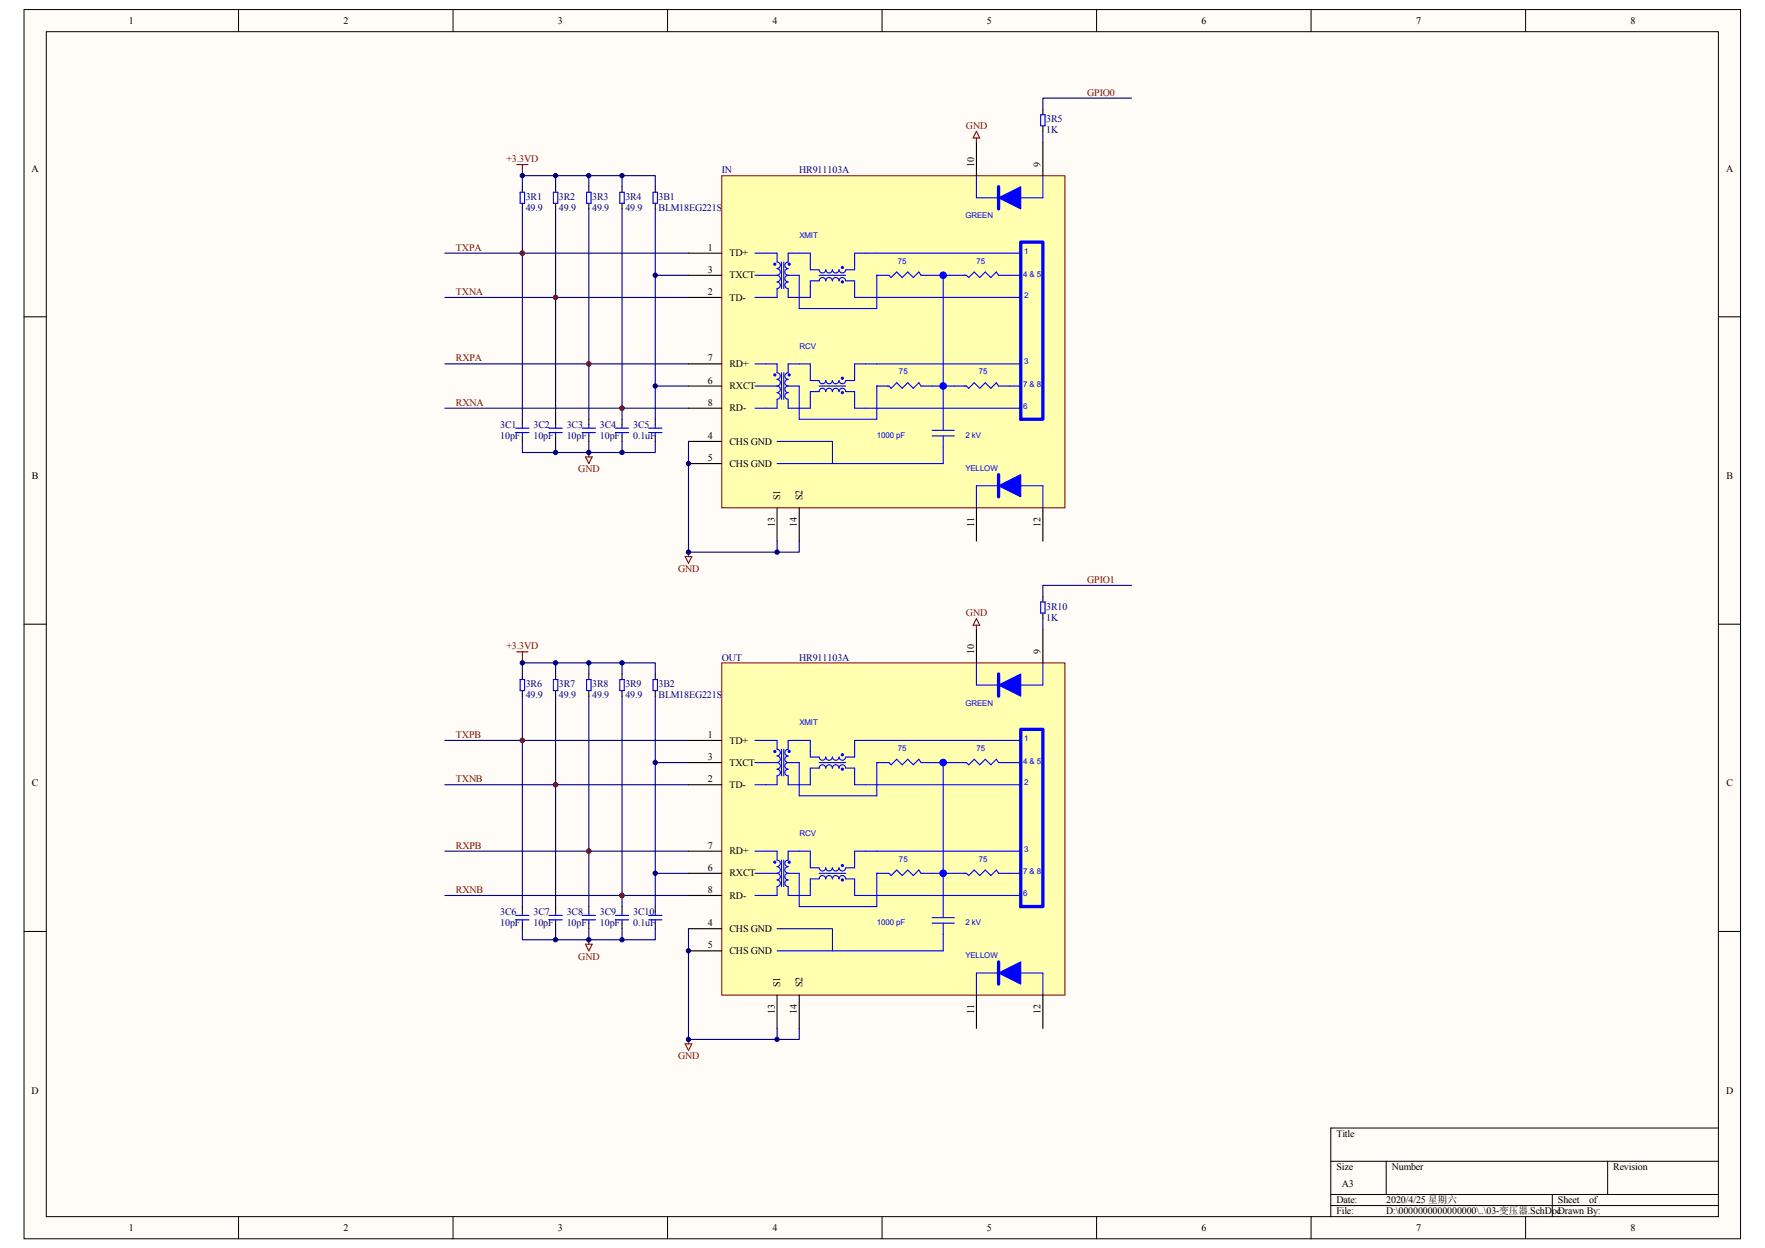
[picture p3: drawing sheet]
<svg xmlns="http://www.w3.org/2000/svg" width="297mm" height="210mm" viewBox="0 0 297 210" stroke-linecap="round" stroke-linejoin="round" font-family="sans-serif">
<path d="M4.1 1.6h288.8v206.8h-288.8z" fill="#fffcf8"/>
<path d="M4 1.6h288.9v206.8h-288.9z" fill="none" stroke="#000" stroke-width=".17"/>
<path d="M7.8 5.4h281.4v199.3h-281.4z" fill="#fffcf8"/>
<g fill="none" stroke="#000" stroke-width=".17">
<path d="M7.8 5.3h281.4v199.4h-281.4zM40.1 1.6v3.7M76.2 1.6v3.7M112.3 1.6v3.7M148.4 1.6v3.7M184.5 1.6v3.7M220.6 1.6v3.7M256.7 1.6v3.7M4 53.3h3.8M289.2 53.3h3.7M4 105h3.8M289.2 105h3.7"/>
<path d="M4 156.7h3.8M289.2 156.7h3.7M223.9 195.4h65.3M233.3 195.4v5.6M270.5 195.4v5.6M289.2 189.8h-65.3v14.9M40.1 204.7v3.7M76.2 204.7v3.7M112.3 204.7v3.7M148.4 204.7v3.7M184.5 204.7v3.7M220.6 204.7v3.7"/>
<path d="M223.9 201h65.3M223.9 202.9h65.3M256.7 204.7v3.7M261.2 201v3.7"/>
</g>
<g fill="#000080" stroke="#000080" stroke-width=".17">
<circle cx="87.9" cy="124.6" r=".36"/>
<circle cx="87.9" cy="42.6" r=".36"/>
<circle cx="93.5" cy="132" r=".36"/>
<circle cx="93.5" cy="50" r=".36"/>
<circle cx="99.1" cy="143.2" r=".36"/>
<circle cx="99.1" cy="61.2" r=".36"/>
<circle cx="104.7" cy="150.7" r=".36"/>
<circle cx="104.7" cy="68.7" r=".36"/>
</g>
<g fill="none" stroke="#000080" stroke-width=".19">
<path d="M190.4 16.5h-14.9v1.9M87.9 35.1v35.5M93.5 31.4v-1.8h11.2v1.8M93.5 29.6h-5.6v1.8M93.5 35.1v35.5M99.1 29.6v1.8M99.1 35.1v35.5M104.7 29.6h5.6v1.8M104.7 35.1v35.5M110.3 35.1v29.9h5.6M175.5 22.1v1.9M74.9 42.6h41"/>
<path d="M74.9 50.1h41M110.3 46.3h5.6M74.9 61.2h41M74.9 68.7h41M87.9 74.3v1.8h22.4v-1.8M93.5 74.3v1.8M99.1 74.3v1.8M104.7 74.3v1.8M110.3 65v5.6M115.9 74.3v18.6h18.6v-1.8M130.8 91.1v1.8M190.4 98.5h-14.9v1.9"/>
<path d="M87.9 117.1v35.4M93.5 113.4v-1.9h11.2v1.9M93.5 111.5h-5.6v1.9M93.5 117.1v35.4M99.1 111.5v1.9M99.1 117.1v35.4M104.7 111.5h5.6v1.9M104.7 117.1v35.4M110.3 117.1v29.9h5.6M175.5 104.1v1.9M74.9 124.6h41M74.9 132h41"/>
<path d="M110.3 128.3h5.6M74.9 143.2h41M74.9 150.7h41M87.9 156.3v1.8h22.4v-1.8M93.5 156.3v1.8M99.1 156.3v1.8M104.7 156.3v1.8M110.3 147v5.5M115.9 156.3v18.6h18.6v-1.9M130.8 173v1.9"/>
</g>
<g fill="none" stroke="#800000" stroke-width=".19">
<path d="M87 27.7h1.8M87.9 27.7v1.9M164.3 22.1l.6 1.1h-1.2zM164.3 23.2v.8M98.5 76.9h1.1l-.5 1.1zM99.1 76.1v.8M115.3 93.7h1.1l-.5 1.1zM115.9 92.9v.8M87 109.7h1.8M87.9 109.7v1.8M164.3 105.2v.8M164.3 104.1l.6 1.1h-1.2z"/>
<path d="M98.5 158.9h1.1l-.5 1.1zM99.1 158.1v.8M115.3 175.7h1.1l-.5 1.1zM115.9 174.9v.8"/>
</g>
<g fill="none" stroke="#000" stroke-width=".19">
<path d="M175.5 18.4v.9M87.9 31.4v1M87.9 34.2v.9M93.5 31.4v1M93.5 34.2v.9M99.1 31.4v1M99.1 34.2v.9M104.7 31.4v1M104.7 34.2v.9M110.3 31.4v1M110.3 34.2v.9M175.5 21.2v.9"/>
<path d="M87.9 70.6v.9M87.9 73.3v1M93.5 70.6v.9M93.5 73.3v1M99.1 70.6v.9M99.1 73.3v1M104.7 70.6v.9M104.7 73.3v1M110.3 70.6v.9M110.3 73.3v1M87.9 113.4v.9M87.9 116.2v.9"/>
<path d="M93.5 113.4v.9M93.5 116.2v.9M99.1 113.4v.9M99.1 116.2v.9M104.7 113.4v.9M104.7 116.2v.9M110.3 113.4v.9M110.3 116.2v.9M175.5 100.4v.9M175.5 103.2v.9M87.9 152.5v1M87.9 155.3v1"/>
<path d="M93.5 152.5v1M93.5 155.3v1M99.1 152.5v1M99.1 155.3v1M104.7 152.5v1M104.7 155.3v1M110.3 152.5v1M110.3 155.3v1"/>
</g>
<g fill="none" stroke="#00f" stroke-width=".19">
<path d="M175.1 19.3h.8v1.9h-.8zM87.5 32.4h.8v1.8h-.8zM93.1 32.4h.8v1.8h-.8zM98.7 32.4h.8v1.8h-.8zM104.3 32.4h.7v1.8h-.7zM109.9 32.4h.7v1.8h-.7zM86.8 72.8h2.2M86.8 72h2.2M87.9 71.5v.5M87.9 72.8v.5M92.4 72.8h2.2M92.4 72h2.2"/>
<path d="M93.5 71.5v.5M93.5 72.8v.5M98 72.8h2.2M98 72h2.2M99.1 71.5v.5M99.1 72.8v.5M103.6 72.8h2.2M103.6 72h2.2M104.7 71.5v.5M104.7 72.8v.5M109.1 72.8h2.3M109.1 72h2.3"/>
<path d="M110.3 71.5v.5M110.3 72.8v.5M87.5 114.3h.8v1.9h-.8zM93.1 114.3h.8v1.9h-.8zM98.7 114.3h.8v1.9h-.8zM104.3 114.3h.7v1.9h-.7zM109.9 114.3h.7v1.9h-.7zM175.1 101.3h.8v1.9h-.8zM86.8 154.8h2.2M86.8 154h2.2M87.9 153.5v.5M87.9 154.8v.5"/>
<path d="M92.4 154.8h2.2M92.4 154h2.2M93.5 153.5v.5M93.5 154.8v.5M98 154.8h2.2M98 154h2.2M99.1 153.5v.5M99.1 154.8v.5M103.6 154.8h2.2M103.6 154h2.2M104.7 153.5v.5M104.7 154.8v.5"/>
<path d="M109.1 154.8h2.3M109.1 154h2.3M110.3 153.5v.5M110.3 154.8v.5"/>
</g>
<g fill="#800000" stroke="#800000" stroke-width=".17">
<circle cx="87.9" cy="42.6" r=".36"/>
<circle cx="93.5" cy="50" r=".36"/>
<circle cx="99.1" cy="61.2" r=".36"/>
<circle cx="104.7" cy="68.7" r=".36"/>
<circle cx="87.9" cy="124.6" r=".36"/>
<circle cx="93.5" cy="132" r=".36"/>
<circle cx="99.1" cy="143.2" r=".36"/>
<circle cx="104.7" cy="150.7" r=".36"/>
</g>
<path d="M121.5 29.6h57.7v55.8h-57.7z" fill="#ffffb0"/>
<path d="M121.5 29.6h57.7v55.8h-57.7z" fill="none" stroke="#800000" stroke-width=".17"/>
<g fill="none" stroke="#00f" stroke-width=".19">
<path d="M164.3 29.6v3.7h3.7M175.5 29.6v3.7h-3.7M127 42.6h3.8v1.5a.55 .55 0 0 1 .5 .5 .55 .55 0 0 1-.5 .6M127 46.3h3.8M130.8 45.2a.55 .55 0 0 1 .5 .6 .55 .55 0 0 1-.5 .5M130.8 46.3a.55 .55 0 0 1 .5 .6 .55 .55 0 0 1-.5 .5M130.8 47.4a.55 .55 0 0 1 .5 .6 .55 .55 0 0 1-.5 .5v1.6h-3.8M131.5 44.1v4.5M131.9 44.1v4.5M132.6 45.2a.55 .55 0 0 1-.5-.6 .55 .55 0 0 1 .5-.5v-1.5h3.8v2.8h1.4a.55 .55 0 0 0 .6 .5 .55 .55 0 0 0 .5-.5 .56 .56 0 0 0 .6 .5 .56 .56 0 0 0 .6-.5M132.6 45.2a.55 .55 0 0 0-.5 .6 .55 .55 0 0 0 .5 .5M132.6 46.3a.55 .55 0 0 0-.5 .6 .55 .55 0 0 0 .5 .5"/>
<path d="M132.6 46.3h1.9v5.6h13v-5.6M137.8 46.3h4.5M140.1 47.3a.56 .56 0 0 0-.6-.6 .56 .56 0 0 0-.6 .6 .55 .55 0 0 0-.5-.6 .55 .55 0 0 0-.6 .6h-1.4v2.8h-3.8v-1.6a.55 .55 0 0 1-.5-.5 .55 .55 0 0 1 .5-.6M140.1 47.3a.55 .55 0 0 1 .5-.6 .55 .55 0 0 1 .6 .6 .56 .56 0 0 1 .5-.6 .56 .56 0 0 1 .6 .6h1.5v2.8h28M147.5 46.3h.1M147.5 46.3h2.1l.4 .4 .9-.9 .9 .9 1-.9 .9 .9 .9-.9 .4 .5h7.6l.4 .4 .9-.9 1 .9 .9-.9 .9 .9 1-.9 .3 .5h3.8M158.7 46.3v26.1M171.8 42.6h-28v2.8h-1.5a.56 .56 0 0 1-.6 .5 .56 .56 0 0 1-.5-.5 .55 .55 0 0 1-.6 .5 .55 .55 0 0 1-.5-.5M127 61.2h3.8v1.5a.55 .55 0 0 1 .5 .6 .55 .55 0 0 1-.5 .5M127 65h3.8M130.8 63.8a.55 .55 0 0 1 .5 .6 .55 .55 0 0 1-.5 .5M130.8 65a.55 .55 0 0 1 .5 .5 .55 .55 0 0 1-.5 .6"/>
<path d="M130.8 66.1a.55 .55 0 0 1 .5 .5 .55 .55 0 0 1-.5 .6v1.5h-3.8M131.5 62.7v4.5M131.9 62.7v4.5M132.6 65a.55 .55 0 0 0-.5 .5 .55 .55 0 0 0 .5 .6M132.6 63.8a.55 .55 0 0 1-.5-.5 .55 .55 0 0 1 .5-.6v-1.5h3.8v2.8h1.4a.55 .55 0 0 0 .6 .6 .55 .55 0 0 0 .5-.6 .56 .56 0 0 0 .6 .6 .56 .56 0 0 0 .6-.6M132.6 63.8a.55 .55 0 0 0-.5 .6 .55 .55 0 0 0 .5 .5M132.6 65h1.9v5.6h13v-5.6M137.8 65h4.5M140.1 65.9a.56 .56 0 0 0-.6-.6 .56 .56 0 0 0-.6 .6 .55 .55 0 0 0-.5-.6 .55 .55 0 0 0-.6 .6h-1.4v2.8h-3.8v-1.5a.56 .56 0 0 1-.5-.6 .56 .56 0 0 1 .5-.5M140.1 65.9a.56 .56 0 0 1 .5-.6 .56 .56 0 0 1 .6 .6 .55 .55 0 0 1 .5-.6 .55 .55 0 0 1 .6 .6h1.5v2.8h28M147.5 65h.1M147.5 65h2.1l.4 .3 .9-.9 .9 .9 1-.9 .9 .9 .9-.9 .4 .6h7.6l.4 .3 .9-.9 1 .9 .9-.9 .9 .9 1-.9 .3 .6h3.8"/>
<path d="M156.9 72.4h3.7M156.9 73.3h3.7M158.7 73.3v4.7h-27.9M171.8 61.2h-28v2.8h-1.5a.56 .56 0 0 1-.6 .6 .56 .56 0 0 1-.5-.6 .55 .55 0 0 1-.6 .6 .55 .55 0 0 1-.5-.6M168 81.7h-3.7v3.8M171.8 81.7h3.7v3.8"/>
</g>
<g fill="#00f" stroke="#00f" stroke-width=".19">
<path d="M168 33.3l3.8-1.9v3.7z" fill-rule="evenodd"/>
<path d="M168 81.7l3.8-1.8v3.7z" fill-rule="evenodd"/>
<circle cx="158.7" cy="46.3" r=".55"/>
<circle cx="158.7" cy="65" r=".55"/>
<circle cx="141.7" cy="45" r=".18"/>
<circle cx="141.7" cy="47.4" r=".18"/>
<circle cx="132.8" cy="44.5" r=".18"/>
<circle cx="130.4" cy="44.5" r=".18"/>
<circle cx="141.7" cy="63.6" r=".18"/>
<circle cx="141.7" cy="66.1" r=".18"/>
<circle cx="132.8" cy="63.1" r=".18"/>
<circle cx="130.4" cy="63.1" r=".18"/>
</g>
<path d="M168 31.4v3.7M171.8 40.7h3.7v29.9h-3.7zM168 79.9v3.7" fill="none" stroke="#00f" stroke-width=".56"/>
<g fill="none" stroke="#000" stroke-width=".19">
<path d="M164.3 24v5.6M175.5 24v5.6M115.9 42.6h5.5M115.9 46.3h5.5M115.9 50.1h5.5M115.9 61.2h5.5M115.9 65h5.5M115.9 68.7h5.5M115.9 78h5.5M115.9 74.3h5.5M130.8 85.5v5.6M134.5 85.5v5.6"/>
<path d="M164.3 85.5v5.6M175.5 85.5v5.6"/>
</g>
<path d="M130.8 74.3h9.3v3.7" fill="none" stroke="#0000b4" stroke-width=".19"/>
<path d="M121.5 111.6h57.7v55.8h-57.7z" fill="#ffffb0"/>
<path d="M121.5 111.5h57.7v55.9h-57.7z" fill="none" stroke="#800000" stroke-width=".17"/>
<g fill="none" stroke="#00f" stroke-width=".19">
<path d="M164.3 111.5v3.8h3.7M175.5 111.5v3.8h-3.7M127 124.6h3.8v1.5a.55 .55 0 0 1 .5 .5 .55 .55 0 0 1-.5 .6M127 128.3h3.8M130.8 127.2a.55 .55 0 0 1 .5 .6 .55 .55 0 0 1-.5 .5M130.8 128.3a.55 .55 0 0 1 .5 .6 .55 .55 0 0 1-.5 .5M130.8 129.4a.55 .55 0 0 1 .5 .6 .55 .55 0 0 1-.5 .5v1.5h-3.8M131.5 126.1v4.5M131.9 126.1v4.5M132.6 127.2a.55 .55 0 0 1-.5-.6 .55 .55 0 0 1 .5-.5v-1.5h3.8v2.8h1.4a.55 .55 0 0 0 .6 .5 .55 .55 0 0 0 .5-.5 .56 .56 0 0 0 .6 .5 .56 .56 0 0 0 .6-.5M132.6 127.2a.55 .55 0 0 0-.5 .6 .55 .55 0 0 0 .5 .5M132.6 128.3a.55 .55 0 0 0-.5 .6 .55 .55 0 0 0 .5 .5"/>
<path d="M132.6 128.3h1.9v5.6h13v-5.6M137.8 128.3h4.5M140.1 129.3a.56 .56 0 0 0-.6-.6 .56 .56 0 0 0-.6 .6 .55 .55 0 0 0-.5-.6 .55 .55 0 0 0-.6 .6h-1.4v2.7h-3.8v-1.5a.55 .55 0 0 1-.5-.5 .55 .55 0 0 1 .5-.6M140.1 129.3a.55 .55 0 0 1 .5-.6 .55 .55 0 0 1 .6 .6 .56 .56 0 0 1 .5-.6 .56 .56 0 0 1 .6 .6h1.5v2.7h28M147.5 128.3h.1M147.5 128.3h2.1l.4 .4 .9-.9 .9 .9 1-.9 .9 .9 .9-.9 .4 .5h7.6l.4 .4 .9-.9 1 .9 .9-.9 .9 .9 1-.9 .3 .5h3.8M158.7 128.3v26.1M171.8 124.6h-28v2.8h-1.5a.56 .56 0 0 1-.6 .5 .56 .56 0 0 1-.5-.5 .55 .55 0 0 1-.6 .5 .55 .55 0 0 1-.5-.5M127 143.2h3.8v1.5a.55 .55 0 0 1 .5 .6 .55 .55 0 0 1-.5 .5M127 147h3.8M130.8 145.8a.55 .55 0 0 1 .5 .6 .55 .55 0 0 1-.5 .5M130.8 147a.55 .55 0 0 1 .5 .5 .55 .55 0 0 1-.5 .6"/>
<path d="M130.8 148.1a.55 .55 0 0 1 .5 .5 .55 .55 0 0 1-.5 .6v1.5h-3.8M131.5 144.7v4.5M131.9 144.7v4.5M132.6 147a.55 .55 0 0 0-.5 .5 .55 .55 0 0 0 .5 .6M132.6 145.8a.55 .55 0 0 1-.5-.5 .55 .55 0 0 1 .5-.6v-1.5h3.8v2.8h1.4a.55 .55 0 0 0 .6 .6 .55 .55 0 0 0 .5-.6 .56 .56 0 0 0 .6 .6 .56 .56 0 0 0 .6-.6M132.6 145.8a.55 .55 0 0 0-.5 .6 .55 .55 0 0 0 .5 .5M132.6 147h1.9v5.5h13v-5.5M137.8 147h4.5M140.1 147.9a.56 .56 0 0 0-.6-.6 .56 .56 0 0 0-.6 .6 .55 .55 0 0 0-.5-.6 .55 .55 0 0 0-.6 .6h-1.4v2.8h-3.8v-1.5a.56 .56 0 0 1-.5-.6 .56 .56 0 0 1 .5-.5M140.1 147.9a.56 .56 0 0 1 .5-.6 .56 .56 0 0 1 .6 .6 .55 .55 0 0 1 .5-.6 .55 .55 0 0 1 .6 .6h1.5v2.8h28M147.5 147h.1M147.5 147h2.1l.4 .3 .9-.9 .9 .9 1-.9 .9 .9 .9-.9 .4 .6h7.6l.4 .3 .9-.9 1 .9 .9-.9 .9 .9 1-.9 .3 .6h3.8"/>
<path d="M156.9 154.4h3.7M156.9 155.3h3.7M158.7 155.3v4.7h-27.9M171.8 143.2h-28v2.8h-1.5a.56 .56 0 0 1-.6 .6 .56 .56 0 0 1-.5-.6 .55 .55 0 0 1-.6 .6 .55 .55 0 0 1-.5-.6M168 163.7h-3.7v3.8M171.8 163.7h3.7v3.8"/>
</g>
<g fill="#00f" stroke="#00f" stroke-width=".19">
<path d="M168 115.3l3.8-1.9v3.7z" fill-rule="evenodd"/>
<path d="M168 163.7l3.8-1.8v3.7z" fill-rule="evenodd"/>
<circle cx="158.7" cy="128.3" r=".55"/>
<circle cx="158.7" cy="146.9" r=".55"/>
<circle cx="141.7" cy="127" r=".18"/>
<circle cx="141.7" cy="129.4" r=".18"/>
<circle cx="132.8" cy="126.4" r=".18"/>
<circle cx="130.4" cy="126.4" r=".18"/>
<circle cx="141.7" cy="145.6" r=".18"/>
<circle cx="141.7" cy="148.1" r=".18"/>
<circle cx="132.8" cy="145.1" r=".18"/>
<circle cx="130.4" cy="145.1" r=".18"/>
</g>
<path d="M168 113.4v3.7M171.8 122.7h3.7v29.8h-3.7zM168 161.9v3.7" fill="none" stroke="#00f" stroke-width=".56"/>
<g fill="none" stroke="#000" stroke-width=".19">
<path d="M164.3 106v5.5M175.5 106v5.5M115.9 124.6h5.5M115.9 128.3h5.5M115.9 132h5.5M115.9 143.2h5.5M115.9 147h5.5M115.9 150.7h5.5M115.9 160h5.5M115.9 156.3h5.5M130.8 167.5v5.5M134.5 167.5v5.5"/>
<path d="M164.3 167.5v5.5M175.5 167.5v5.5"/>
</g>
<path d="M130.8 156.3h9.3v3.7" fill="none" stroke="#0000b4" stroke-width=".19"/>
<g fill="#000080" stroke="#000080" stroke-width=".17">
<circle cx="87.9" cy="111.5" r=".36"/>
<circle cx="87.9" cy="29.5" r=".36"/>
<circle cx="93.5" cy="158.1" r=".36"/>
<circle cx="93.5" cy="111.5" r=".36"/>
<circle cx="93.5" cy="76.1" r=".36"/>
<circle cx="93.5" cy="29.5" r=".36"/>
<circle cx="99.1" cy="158.1" r=".36"/>
<circle cx="99.1" cy="111.5" r=".36"/>
<circle cx="99.1" cy="76.1" r=".36"/>
<circle cx="99.1" cy="29.5" r=".36"/>
<circle cx="104.7" cy="158.1" r=".36"/>
<circle cx="104.7" cy="111.5" r=".36"/>
<circle cx="104.7" cy="76.1" r=".36"/>
<circle cx="104.7" cy="29.5" r=".36"/>
<circle cx="110.3" cy="146.9" r=".36"/>
<circle cx="110.3" cy="128.3" r=".36"/>
<circle cx="110.3" cy="65" r=".36"/>
<circle cx="110.3" cy="46.3" r=".36"/>
<circle cx="115.8" cy="174.9" r=".36"/>
<circle cx="115.8" cy="160" r=".36"/>
<circle cx="115.8" cy="92.9" r=".36"/>
<circle cx="115.8" cy="78" r=".36"/>
<circle cx="130.8" cy="174.9" r=".36"/>
<circle cx="130.8" cy="92.9" r=".36"/>
</g>
<g font-size="1.7">
<text x="21.7" y="4">1</text>
<text x="57.8" y="4">2</text>
<text x="93.9" y="4">3</text>
<text x="130" y="4">4</text>
<text x="166.1" y="4">5</text>
<text x="202.2" y="4">6</text>
<text x="238.3" y="4">7</text>
<text x="274.4" y="4">8</text>
<text x="5.3" y="28.9">A</text>
<text x="163.9" y="28.1" transform="rotate(-90 163.9 28.1)">10</text>
<text x="175.1" y="28.1" transform="rotate(-90 175.1 28.1)">9</text>
<text x="290.4" y="28.9">A</text>
<text x="119.1" y="42.2">1</text>
<text x="119.1" y="45.9">3</text>
<text x="122.7" y="43.1">TD+</text>
<text x="122.7" y="46.9">TXCT</text>
<text x="119.1" y="49.7">2</text>
<text x="122.7" y="50.6">TD-</text>
<text x="119.1" y="60.8">7</text>
<text x="119.1" y="64.6">6</text>
<text x="122.7" y="61.8">RD+</text>
<text x="122.7" y="65.5">RXCT</text>
<text x="119.1" y="68.3">8</text>
<text x="122.7" y="69.2">RD-</text>
<text x="119.1" y="77.6">5</text>
<text x="119.1" y="73.9">4</text>
<text x="122.7" y="74.8">CHS GND</text>
<text x="5.4" y="80.6">B</text>
<text x="122.7" y="78.5">CHS GND</text>
<text x="290.5" y="80.6">B</text>
<text x="130.4" y="88.6" transform="rotate(-90 130.4 88.6)">13</text>
<text x="131.3" y="84.2" transform="rotate(-90 131.3 84.2)">S1</text>
<text x="134.1" y="88.6" transform="rotate(-90 134.1 88.6)">14</text>
<text x="135" y="84.2" transform="rotate(-90 135 84.2)">S2</text>
<text x="163.9" y="88.6" transform="rotate(-90 163.9 88.6)">11</text>
<text x="175.1" y="88.6" transform="rotate(-90 175.1 88.6)">12</text>
<text x="163.9" y="110.1" transform="rotate(-90 163.9 110.1)">10</text>
<text x="175.1" y="110.1" transform="rotate(-90 175.1 110.1)">9</text>
<text x="119.1" y="124.2">1</text>
<text x="122.7" y="125.1">TD+</text>
<text x="119.1" y="127.9">3</text>
<text x="119.1" y="131.6">2</text>
<text x="122.7" y="128.8">TXCT</text>
<text x="5.4" y="132.3">C</text>
<text x="122.7" y="132.6">TD-</text>
<text x="290.5" y="132.3">C</text>
<text x="119.1" y="142.8">7</text>
<text x="122.7" y="143.8">RD+</text>
<text x="119.1" y="146.6">6</text>
<text x="122.7" y="147.5">RXCT</text>
<text x="119.1" y="150.3">8</text>
<text x="119.1" y="155.9">4</text>
<text x="122.7" y="151.2">RD-</text>
<text x="119.1" y="159.6">5</text>
<text x="122.7" y="160.5">CHS GND</text>
<text x="122.7" y="156.8">CHS GND</text>
<text x="131.3" y="166.2" transform="rotate(-90 131.3 166.2)">S1</text>
<text x="135" y="166.2" transform="rotate(-90 135 166.2)">S2</text>
<text x="130.4" y="170.6" transform="rotate(-90 130.4 170.6)">13</text>
<text x="134.1" y="170.6" transform="rotate(-90 134.1 170.6)">14</text>
<text x="163.9" y="170.6" transform="rotate(-90 163.9 170.6)">11</text>
<text x="175.1" y="170.6" transform="rotate(-90 175.1 170.6)">12</text>
<text x="5.3" y="184">D</text>
<text x="290.4" y="184">D</text>
<text x="224.9" y="191.3">Title</text>
<text x="224.9" y="196.9">Size</text>
<text x="234.2" y="196.9">Number</text>
<text x="271.5" y="196.9">Revision</text>
<text x="224.9" y="202.5">Date:</text>
<text x="225.8" y="199.7">A3</text>
<text x="233.3" y="202.5">2020/4/25 星期六</text>
<text x="262.2" y="202.5">Sheet</text>
<text x="267.4" y="202.5">of</text>
<text x="21.7" y="207.1">1</text>
<text x="57.8" y="207.1">2</text>
<text x="93.9" y="207.1">3</text>
<text x="130" y="207.1">4</text>
<text x="166.1" y="207.1">5</text>
<text x="202.2" y="207.1">6</text>
<text x="224.9" y="204.3">File:</text>
<text x="233.3" y="204.3">D:\0000000000000000\..\03-变压器.SchDocDrawn By:</text>
<text x="238.3" y="207.1">7</text>
<text x="274.4" y="207.1">8</text>
</g>
<g font-size="1.7" fill="#800000">
<text x="183" y="16.1">GPIO0</text>
<text x="162.5" y="21.7">GND</text>
<text x="85.2" y="27.3">+3.3VD</text>
<text x="76.7" y="42.2">TXPA</text>
<text x="76.7" y="49.7">TXNA</text>
<text x="76.7" y="60.8">RXPA</text>
<text x="76.7" y="68.3">RXNA</text>
<text x="97.3" y="79.5">GND</text>
<text x="114.1" y="96.2">GND</text>
<text x="183" y="98.1">GPIO1</text>
<text x="162.5" y="103.7">GND</text>
<text x="85.2" y="109.3">+3.3VD</text>
<text x="76.7" y="124.2">TXPB</text>
<text x="76.7" y="131.6">TXNB</text>
<text x="76.7" y="142.8">RXPB</text>
<text x="76.7" y="150.3">RXNB</text>
<text x="97.3" y="161.5">GND</text>
<text x="114.1" y="178.2">GND</text>
</g>
<g font-size="1.7" fill="#000080">
<text x="176" y="20.6">3R5</text>
<text x="176" y="22.4">1K</text>
<text x="121.5" y="29.1">IN</text>
<text x="134.5" y="29.1">HR911103A</text>
<text x="88.5" y="33.6">3R1</text>
<text x="88.5" y="35.5">49.9</text>
<text x="94" y="33.6">3R2</text>
<text x="94" y="35.5">49.9</text>
<text x="99.7" y="33.6">3R3</text>
<text x="99.7" y="35.5">49.9</text>
<text x="105.2" y="33.6">3R4</text>
<text x="105.2" y="35.5">49.9</text>
<text x="110.8" y="33.6">3B1</text>
<text x="110.8" y="35.5">BLM18EG221SN1D</text>
<text x="84.2" y="72">3C1</text>
<text x="84.2" y="73.9">10pF</text>
<text x="89.8" y="72">3C2</text>
<text x="89.8" y="73.9">10pF</text>
<text x="95.4" y="72">3C3</text>
<text x="95.4" y="73.9">10pF</text>
<text x="100.9" y="72">3C4</text>
<text x="100.9" y="73.9">10pF</text>
<text x="106.5" y="72">3C5</text>
<text x="106.5" y="73.9">0.1uF</text>
<text x="176" y="102.6">3R10</text>
<text x="176" y="104.4">1K</text>
<text x="121.5" y="111.1">OUT</text>
<text x="134.5" y="111.1">HR911103A</text>
<text x="88.5" y="115.6">3R6</text>
<text x="88.5" y="117.5">49.9</text>
<text x="94" y="115.6">3R7</text>
<text x="94" y="117.5">49.9</text>
<text x="99.7" y="115.6">3R8</text>
<text x="99.7" y="117.5">49.9</text>
<text x="105.2" y="115.6">3R9</text>
<text x="105.2" y="117.5">49.9</text>
<text x="110.8" y="115.6">3B2</text>
<text x="110.8" y="117.5">BLM18EG221SN1D</text>
<text x="84.2" y="154">3C6</text>
<text x="84.2" y="155.9">10pF</text>
<text x="89.8" y="154">3C7</text>
<text x="89.8" y="155.9">10pF</text>
<text x="95.4" y="154">3C8</text>
<text x="95.4" y="155.9">10pF</text>
<text x="100.9" y="154">3C9</text>
<text x="100.9" y="155.9">10pF</text>
<text x="106.5" y="154">3C10</text>
<text x="106.5" y="155.9">0.1uF</text>
</g>
<g font-size="1.3" fill="#00f">
<text x="134.5" y="40.1">XMIT</text>
<text x="162.5" y="36.7">GREEN</text>
<text x="151.1" y="44.4">75</text>
<text x="164.3" y="44.4">75</text>
<text x="172.1" y="46.6">4 &amp; 5</text>
<text x="172.3" y="42.7">1</text>
<text x="172.3" y="50.1">2</text>
<text x="134.5" y="58.7">RCV</text>
<text x="151.3" y="63">75</text>
<text x="164.7" y="63">75</text>
<text x="172.1" y="65">7 &amp; 8</text>
<text x="172.3" y="61.3">3</text>
<text x="172.1" y="68.8">6</text>
<text x="147.6" y="73.6">1000 pF</text>
<text x="162.5" y="73.6">2 kV</text>
<text x="162.5" y="79.2">YELLOW</text>
<text x="162.5" y="118.7">GREEN</text>
<text x="134.5" y="122.1">XMIT</text>
<text x="172.3" y="124.7">1</text>
<text x="151.1" y="126.4">75</text>
<text x="164.3" y="126.4">75</text>
<text x="172.1" y="128.6">4 &amp; 5</text>
<text x="172.3" y="132.1">2</text>
<text x="134.5" y="140.7">RCV</text>
<text x="172.3" y="143.3">3</text>
<text x="151.3" y="145">75</text>
<text x="164.7" y="145">75</text>
<text x="172.1" y="147.1">7 &amp; 8</text>
<text x="147.6" y="155.6">1000 pF</text>
<text x="162.5" y="155.6">2 kV</text>
<text x="172.1" y="150.8">6</text>
<text x="162.5" y="161.2">YELLOW</text>
</g>
</svg>
